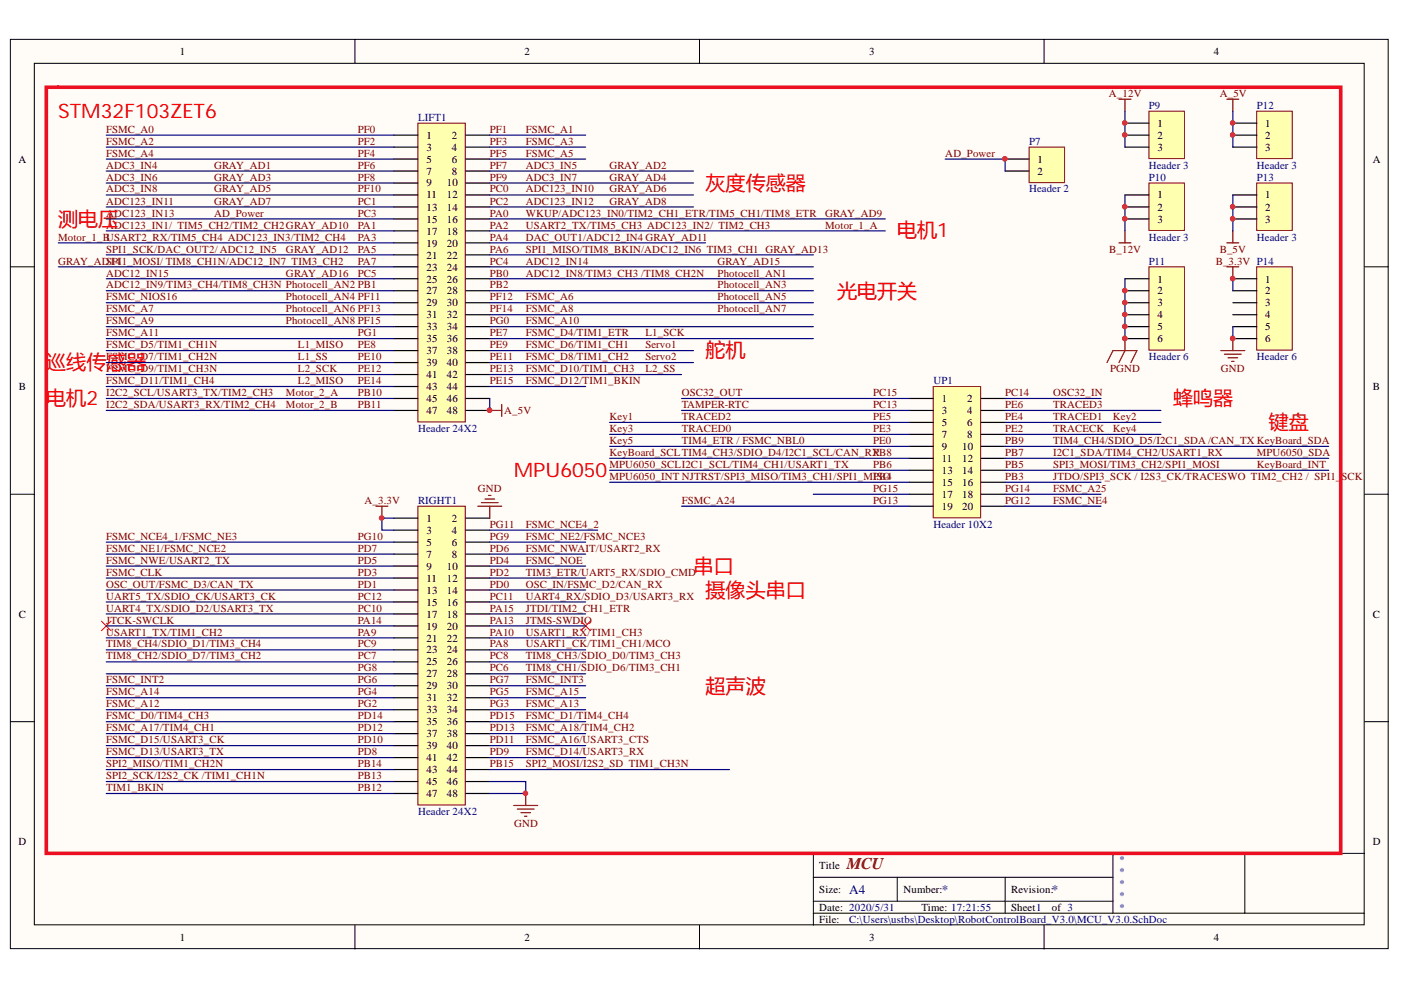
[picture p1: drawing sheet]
<svg xmlns="http://www.w3.org/2000/svg" width="297mm" height="210mm" viewBox="0 0 297 210" stroke-linecap="round" stroke-linejoin="round" font-family="sans-serif">
<g fill="#fffcf8" stroke="#000" stroke-width=".21">
<path d="M2.2 8.3h292.1v192.8h-292.1z"/>
<path d="M7.3 13.4h281.9v182.7h-281.9z"/>
</g>
<g fill="none" stroke="#000" stroke-width=".21">
<path d="M75.3 8.3v5.1M148.3 8.3v5.1M221.4 8.3v5.1M2.2 56.6h5.1M289.3 56.6h5.1M2.2 104.8h5.1M289.3 104.8h5.1M2.2 153h5.1M289.3 153h5.1M75.3 196.2v5M148.3 196.2v5M172.4 186h63.6"/>
<path d="M172.4 193.6h116.9M172.4 191.1h63.6M190.2 186v5.1M213.1 186v7.6M221.4 196.2v5M236 180.9v12.7M263.9 180.9h-91.5v15.3M289.3 180.9h-25.4v12.7"/>
</g>
<path d="M88.6 26.1h10.1v63.4h-10.1z" fill="#ffffb0" stroke="#800000" stroke-width=".21"/>
<g fill="none" stroke="#000" stroke-width=".25">
<path d="M83.5 28.7h5.1M83.5 31.2h5.1M83.5 33.7h5.1M83.5 36.3h5.1M83.5 38.8h5.1M98.8 28.7h5M98.8 31.2h5M98.8 33.7h5M98.8 36.3h5M98.8 38.8h5M83.5 41.3h5.1M83.5 43.9h5.1"/>
<path d="M83.5 46.4h5.1M83.5 49h5.1M83.5 51.5h5.1M83.5 54h5.1M83.5 56.6h5.1M83.5 59.1h5.1M98.8 41.3h5M98.8 43.9h5M98.8 46.4h5M98.8 49h5M98.8 51.5h5M98.8 54h5"/>
<path d="M98.8 56.6h5M98.8 59.1h5M83.5 61.6h5.1M83.5 64.2h5.1M83.5 66.7h5.1M83.5 69.3h5.1M83.5 71.8h5.1M83.5 74.3h5.1M83.5 76.9h5.1M83.5 79.4h5.1M98.8 61.6h5M98.8 64.2h5"/>
<path d="M98.8 66.7h5M98.8 69.3h5M98.8 71.8h5M98.8 74.3h5M98.8 76.9h5M98.8 79.4h5M83.5 81.9h5.1M83.5 84.5h5.1M83.5 87h5.1M98.8 81.9h5M98.8 84.5h5M98.8 87h5"/>
</g>
<circle cx="103.8" cy="87" r=".46" fill="#da2467" stroke="#da2467" stroke-width=".21"/>
<path d="M88.6 107.3h10.1v63.4h-10.1z" fill="#ffffb0" stroke="#800000" stroke-width=".21"/>
<g fill="none" stroke="#000" stroke-width=".25">
<path d="M83.5 109.9h5.1M83.5 112.4h5.1M83.5 114.9h5.1M83.5 117.5h5.1M98.8 109.9h5M98.8 112.4h5M98.8 114.9h5M98.8 117.5h5M83.5 120h5.1M83.5 122.6h5.1M83.5 125.1h5.1M83.5 127.6h5.1"/>
<path d="M83.5 130.2h5.1M83.5 132.7h5.1M83.5 135.2h5.1M83.5 137.8h5.1M98.8 120h5M98.8 122.6h5M98.8 125.1h5M98.8 127.6h5M98.8 130.2h5M98.8 132.7h5M98.8 135.2h5M98.8 137.8h5"/>
<path d="M83.5 140.3h5.1M83.5 142.9h5.1M83.5 145.4h5.1M83.5 147.9h5.1M83.5 150.5h5.1M83.5 153h5.1M83.5 155.6h5.1M83.5 158.1h5.1M98.8 140.3h5M98.8 142.9h5M98.8 145.4h5M98.8 147.9h5"/>
<path d="M98.8 150.5h5M98.8 153h5M98.8 155.6h5M98.8 158.1h5M83.5 160.6h5.1M83.5 163.2h5.1M83.5 165.7h5.1M83.5 168.2h5.1M98.8 160.6h5M98.8 163.2h5M98.8 165.7h5M98.8 168.2h5"/>
</g>
<path d="M103.8 87h2.6M106.4 85.8v2.5M101.3 107.3h5.1M102.1 106.6h3.5M102.8 105.8h2.1M103.6 105h.5M103.8 107.3v2.6M108.9 170.8h5.1M109.7 171.5h3.5M110.4 172.3h2.1M111.2 173.1h.5M111.5 168.2v2.6" fill="none" stroke="#800000" stroke-width=".25"/>
<g fill="#da2467" stroke="#da2467" stroke-width=".21">
<circle cx="103.8" cy="87" r=".46"/>
<circle cx="111.4" cy="168.2" r=".46"/>
</g>
<path d="M197.9 81.9h10v27.9h-10z" fill="#ffffb0" stroke="#800000" stroke-width=".21"/>
<g fill="none" stroke="#000" stroke-width=".25">
<path d="M192.8 84.5h5.1M192.8 87h5.1M192.8 89.6h5.1M192.8 92.1h5.1M192.8 94.6h5.1M192.8 97.2h5.1M192.8 99.7h5.1M208 84.5h5.1M208 87h5.1M208 89.6h5.1M208 92.1h5.1M208 94.6h5.1"/>
<path d="M208 97.2h5.1M208 99.7h5.1M192.8 102.3h5.1M192.8 104.8h5.1M192.8 107.3h5.1M208 102.3h5.1M208 104.8h5.1M208 107.3h5.1"/>
</g>
<path d="M9.8 18.5h274.5v162.4h-274.5z" fill="none" stroke="#ee0e22" stroke-width=".76"/>
<path d="M21.5 131.7l2 2M23.5 131.7l-2 2M123.2 131.7l2 2M125.2 131.7l-2 2" fill="none" stroke="#f00" stroke-width=".21"/>
<path d="M237.2 21h2.6M238.5 21v2.6M237.2 51.5h2.6M238.5 49v2.5" fill="none" stroke="#800000" stroke-width=".25"/>
<path d="M243.6 56.6h7.5v17.6h-7.5z" fill="#ffffb0" stroke="#800000" stroke-width=".21"/>
<path d="M238.5 59.1h5.1M238.5 61.6h5.1M238.5 64.2h5.1M238.5 66.7h5.1M238.5 69.3h5.1M238.5 71.8h5.1" fill="none" stroke="#000" stroke-width=".25"/>
<g fill="#da2467" stroke="#da2467" stroke-width=".21">
<circle cx="238.5" cy="61.6" r=".46"/>
<circle cx="238.5" cy="64.1" r=".46"/>
<circle cx="238.5" cy="66.7" r=".46"/>
<circle cx="238.5" cy="69.2" r=".46"/>
<circle cx="238.5" cy="71.8" r=".46"/>
<circle cx="261.3" cy="59.1" r=".46"/>
</g>
<path d="M260.1 21h2.6M261.4 21v2.6M260.1 51.5h2.6M260.1 56.6h2.6M261.4 49v2.5M261.4 56.6v2.5M234.7 76.9l1.3-2.6h5.1l-1.3 2.6M238.5 71.8v2.5l-1.3 2.6" fill="none" stroke="#800000" stroke-width=".25"/>
<path d="M266.4 56.6h7.6v17.6h-7.6z" fill="#ffffb0" stroke="#800000" stroke-width=".21"/>
<path d="M261.4 59.1h5.1M261.4 61.6h5.1M261.4 64.2h5.1M261.4 66.7h5.1M261.4 69.3h5.1M261.4 71.8h5.1" fill="none" stroke="#000" stroke-width=".25"/>
<g fill="#da2467" stroke="#da2467" stroke-width=".21">
<circle cx="261.3" cy="59.1" r=".46"/>
<circle cx="261.3" cy="71.8" r=".46"/>
</g>
<path d="M258.8 74.3h5.1M259.6 75.1h3.6M260.4 75.9h2M261.1 76.6h.5M261.4 71.8v2.5" fill="none" stroke="#800000" stroke-width=".25"/>
<path d="M218.2 31.2h7.5v7.5h-7.5z" fill="#ffffb0" stroke="#800000" stroke-width=".21"/>
<path d="M213.1 33.7h5.1M213.1 36.3h5.1" fill="none" stroke="#000" stroke-width=".25"/>
<circle cx="213" cy="33.7" r=".46" fill="#da2467" stroke="#da2467" stroke-width=".21"/>
<path d="M243.6 23.6h7.5v10h-7.5z" fill="#ffffb0" stroke="#800000" stroke-width=".21"/>
<path d="M238.5 26.1h5.1M238.5 28.7h5.1M238.5 31.2h5.1" fill="none" stroke="#000" stroke-width=".25"/>
<g fill="#da2467" stroke="#da2467" stroke-width=".21">
<circle cx="238.5" cy="26.1" r=".46"/>
<circle cx="238.5" cy="28.6" r=".46"/>
</g>
<path d="M243.6 38.8h7.5v10.1h-7.5z" fill="#ffffb0" stroke="#800000" stroke-width=".21"/>
<path d="M238.5 41.3h5.1M238.5 43.9h5.1M238.5 46.4h5.1" fill="none" stroke="#000" stroke-width=".25"/>
<g fill="#da2467" stroke="#da2467" stroke-width=".21">
<circle cx="238.5" cy="43.8" r=".46"/>
<circle cx="238.5" cy="46.4" r=".46"/>
</g>
<path d="M266.4 23.6h7.6v10h-7.6z" fill="#ffffb0" stroke="#800000" stroke-width=".21"/>
<path d="M261.4 26.1h5.1M261.4 28.7h5.1M261.4 31.2h5.1" fill="none" stroke="#000" stroke-width=".25"/>
<g fill="#da2467" stroke="#da2467" stroke-width=".21">
<circle cx="261.3" cy="26.1" r=".46"/>
<circle cx="261.3" cy="28.6" r=".46"/>
</g>
<path d="M266.4 38.8h7.6v10.1h-7.6z" fill="#ffffb0" stroke="#800000" stroke-width=".21"/>
<path d="M261.4 41.3h5.1M261.4 43.9h5.1M261.4 46.4h5.1" fill="none" stroke="#000" stroke-width=".25"/>
<g fill="#da2467" stroke="#da2467" stroke-width=".21">
<circle cx="261.3" cy="43.8" r=".46"/>
<circle cx="261.3" cy="46.4" r=".46"/>
<circle cx="80.9" cy="109.8" r=".47"/>
<circle cx="103.8" cy="87" r=".46"/>
<circle cx="111.4" cy="168.2" r=".46"/>
<circle cx="238.5" cy="61.6" r=".46"/>
<circle cx="238.5" cy="64.1" r=".46"/>
<circle cx="238.5" cy="66.7" r=".46"/>
<circle cx="238.5" cy="69.2" r=".46"/>
<circle cx="238.5" cy="71.8" r=".46"/>
<circle cx="261.3" cy="59.1" r=".46"/>
<circle cx="261.3" cy="71.8" r=".46"/>
<circle cx="213" cy="33.7" r=".46"/>
<circle cx="238.5" cy="43.8" r=".46"/>
<circle cx="238.5" cy="46.4" r=".46"/>
<circle cx="238.5" cy="28.6" r=".46"/>
<circle cx="238.5" cy="26.1" r=".46"/>
<circle cx="261.3" cy="28.6" r=".46"/>
<circle cx="261.3" cy="26.1" r=".46"/>
</g>
<path d="M79.7 107.3h2.5M81 107.3v2.6" fill="none" stroke="#800000" stroke-width=".25"/>
<g fill="none" stroke="#000080" stroke-width=".25">
<path d="M22.5 28.7h61M22.5 31.2h61M22.5 33.7h61M22.5 36.3h61M22.5 38.8h61M103.8 28.7h20.4M103.8 31.2h20.4M103.8 33.7h20.4M103.8 36.3h43.2M103.8 38.8h43.2M200.4 33.7h12.7v2.6M238.5 23.6v7.6"/>
<path d="M261.4 23.6v7.6M12.4 51.5h71.1M12.4 56.6h71.1M22.5 41.3h61M22.5 43.9h61M22.5 46.4h61M22.5 49h61M22.5 54h61M22.5 59.1h61M103.8 41.3h43.2M103.8 43.9h43.2M103.8 46.4h83.9"/>
<path d="M103.8 49h83.9M103.8 51.5h45.8M103.8 54h68.6M103.8 56.6h68.6M103.8 59.1h68.6M238.5 59.1v12.7M238.5 41.3v7.7M261.4 41.3v7.7M261.4 59.1v2.5M22.5 61.6h61M22.5 64.2h61M22.5 66.7h61"/>
<path d="M22.5 69.3h61M22.5 71.8h61M22.5 74.3h61M22.5 76.9h61M22.5 79.4h61M103.8 61.6h68.6M103.8 64.2h68.6M103.8 66.7h68.6M103.8 69.3h68.6M103.8 71.8h68.6M103.8 74.3h43.2M103.8 76.9h43.2"/>
<path d="M103.8 79.4h40.7M261.4 69.3v2.5M22.5 81.9h61M22.5 87h61M22.5 84.5h61M103.8 84.5v2.5M103.8 81.9h20.4M129.3 99.7h63.5M129.3 97.2h63.5M129.3 94.6h63.5M129.3 89.6h63.5M129.3 92.1h63.5"/>
<path d="M144.5 87h48.3M144.5 84.5h48.3M213.1 87h33M213.1 84.5h20.3M213.1 99.7h68.6M213.1 97.2h68.6M213.1 94.6h68.6M213.1 89.6h33M213.1 92.1h33M22.5 114.9h61M22.5 117.5h61M83.5 109.9h-2.5v2.5h2.5"/>
<path d="M103.8 114.9h20.4M103.8 117.5h20.4M103.8 112.4h22.9M129.3 102.3h63.5M144.5 107.3h48.3M172.4 104.8h20.4M213.1 102.3h20.3M213.1 104.8h20.3M213.1 107.3h20.3M22.5 120h61M22.5 122.6h61M22.5 125.1h61"/>
<path d="M22.5 127.6h61M22.5 130.2h61M22.5 132.7h61M22.5 135.2h61M22.5 137.8h61M103.8 120h20.4M103.8 122.6h20.4M103.8 125.1h20.4M103.8 127.6h20.4M103.8 130.2h20.4M103.8 132.7h20.4M103.8 135.2h20.4"/>
<path d="M103.8 137.8h20.4M22.5 140.3h61M22.5 142.9h61M22.5 145.4h61M22.5 147.9h61M22.5 150.5h61M22.5 158.1h61M22.5 155.6h61M22.5 153h61M103.8 140.3h20.4M103.8 142.9h20.4M103.8 145.4h20.4"/>
<path d="M103.8 147.9h20.4M103.8 150.5h20.4M103.8 158.1h20.4M103.8 155.6h20.4M103.8 153h20.4M22.5 163.2h61M22.5 160.6h61M22.5 168.2h61M22.5 165.7h61M103.8 165.7h7.7v2.5h-7.7M103.8 163.2h50.9M103.8 160.6h20.4"/>
</g>
<g font-size="4.2" fill="#f00">
<text x="12.3" y="25">STM32F103ZET6</text>
<text x="149.6" y="40.2">灰度传感器</text>
<text x="12.3" y="47.8">测电压</text>
<text x="190.2" y="50.4">电机1</text>
<text x="177.5" y="63.1">光电开关</text>
<text x="149.6" y="75.8">舵机</text>
<text x="9.8" y="78.3">巡线传感器</text>
<text x="9.8" y="85.9">电机2</text>
<text x="248.7" y="85.9">蜂鸣器</text>
<text x="269" y="91">键盘</text>
<text x="108.9" y="101.1">MPU6050</text>
<text x="147.1" y="121.5">串口</text>
<text x="149.6" y="126.6">摄像头串口</text>
<text x="149.6" y="146.8">超声波</text>
</g>
<text font-size="3.5" fill="#800000" x="179.5" y="184.3">MCU</text>
<g font-size="2.8" fill="#000080">
<text x="180" y="189.5">A4</text>
<text x="199.7" y="189.5">*</text>
<text x="223" y="189.5">*</text>
</g>
<g font-size="2.3">
<text x="38.1" y="11.7">1</text>
<text x="111.2" y="11.7">2</text>
<text x="184.3" y="11.7">3</text>
<text x="257.3" y="11.7">4</text>
<text x="90.4" y="29.4">1</text>
<text x="95.8" y="29.4">2</text>
<text x="245.4" y="26.9">1</text>
<text x="245.4" y="29.4">2</text>
<text x="268.2" y="26.9">1</text>
<text x="268.2" y="29.4">2</text>
<text x="3.9" y="34.5">A</text>
<text x="90.4" y="31.9">3</text>
<text x="90.4" y="34.5">5</text>
<text x="95.8" y="31.9">4</text>
<text x="95.8" y="34.5">6</text>
<text x="220" y="34.5">1</text>
<text x="245.4" y="31.9">3</text>
<text x="268.2" y="31.9">3</text>
<text x="291.1" y="34.5">A</text>
<text x="90.4" y="37">7</text>
<text x="90.4" y="39.5">9</text>
<text x="94.7" y="39.5">10</text>
<text x="95.8" y="37">8</text>
<text x="220" y="37">2</text>
<text x="90.4" y="42.1">11</text>
<text x="90.4" y="44.7">13</text>
<text x="90.4" y="47.2">15</text>
<text x="94.7" y="42.1">12</text>
<text x="94.7" y="44.7">14</text>
<text x="94.7" y="47.2">16</text>
<text x="245.4" y="42.1">1</text>
<text x="245.4" y="44.7">2</text>
<text x="245.4" y="47.2">3</text>
<text x="268.2" y="42.1">1</text>
<text x="268.2" y="44.7">2</text>
<text x="268.2" y="47.2">3</text>
<text x="90.4" y="49.8">17</text>
<text x="90.4" y="52.3">19</text>
<text x="94.7" y="49.8">18</text>
<text x="94.7" y="52.3">20</text>
<text x="90.4" y="54.8">21</text>
<text x="90.4" y="57.4">23</text>
<text x="90.4" y="59.9">25</text>
<text x="94.7" y="54.8">22</text>
<text x="94.7" y="57.4">24</text>
<text x="94.7" y="59.9">26</text>
<text x="245.4" y="59.9">1</text>
<text x="268.2" y="59.9">1</text>
<text x="90.4" y="62.4">27</text>
<text x="90.4" y="65">29</text>
<text x="94.7" y="62.4">28</text>
<text x="94.7" y="65">30</text>
<text x="245.4" y="62.4">2</text>
<text x="245.4" y="65">3</text>
<text x="268.2" y="62.4">2</text>
<text x="268.2" y="65">3</text>
<text x="90.4" y="67.5">31</text>
<text x="90.4" y="70">33</text>
<text x="94.7" y="67.5">32</text>
<text x="94.7" y="70">34</text>
<text x="245.4" y="67.5">4</text>
<text x="245.4" y="70">5</text>
<text x="268.2" y="67.5">4</text>
<text x="268.2" y="70">5</text>
<text x="90.4" y="72.6">35</text>
<text x="90.4" y="75.1">37</text>
<text x="90.4" y="77.6">39</text>
<text x="94.7" y="72.6">36</text>
<text x="94.7" y="75.1">38</text>
<text x="94.7" y="77.6">40</text>
<text x="245.4" y="72.6">6</text>
<text x="268.2" y="72.6">6</text>
<text x="4" y="82.7">B</text>
<text x="90.4" y="80.2">41</text>
<text x="90.4" y="82.7">43</text>
<text x="94.7" y="80.2">42</text>
<text x="94.7" y="82.7">44</text>
<text x="291.1" y="82.7">B</text>
<text x="90.4" y="85.2">45</text>
<text x="90.4" y="87.8">47</text>
<text x="94.7" y="85.2">46</text>
<text x="94.7" y="87.8">48</text>
<text x="199.7" y="85.2">1</text>
<text x="199.7" y="87.8">3</text>
<text x="205.1" y="85.2">2</text>
<text x="205.1" y="87.8">4</text>
<text x="199.7" y="90.3">5</text>
<text x="199.7" y="92.8">7</text>
<text x="199.7" y="95.4">9</text>
<text x="204" y="95.4">10</text>
<text x="205.1" y="90.3">6</text>
<text x="205.1" y="92.8">8</text>
<text x="199.7" y="97.9">11</text>
<text x="199.7" y="100.4">13</text>
<text x="204" y="97.9">12</text>
<text x="204" y="100.4">14</text>
<text x="199.7" y="103">15</text>
<text x="199.7" y="105.6">17</text>
<text x="204" y="103">16</text>
<text x="204" y="105.6">18</text>
<text x="90.4" y="110.7">1</text>
<text x="90.4" y="113.2">3</text>
<text x="95.8" y="110.7">2</text>
<text x="95.8" y="113.2">4</text>
<text x="199.7" y="108.1">19</text>
<text x="204" y="108.1">20</text>
<text x="90.4" y="115.7">5</text>
<text x="90.4" y="118.3">7</text>
<text x="95.8" y="115.7">6</text>
<text x="95.8" y="118.3">8</text>
<text x="90.4" y="120.8">9</text>
<text x="90.4" y="123.3">11</text>
<text x="90.4" y="125.9">13</text>
<text x="94.7" y="120.8">10</text>
<text x="94.7" y="123.3">12</text>
<text x="94.7" y="125.9">14</text>
<text x="4" y="130.9">C</text>
<text x="90.4" y="128.4">15</text>
<text x="90.4" y="130.9">17</text>
<text x="94.7" y="128.4">16</text>
<text x="94.7" y="130.9">18</text>
<text x="291.1" y="130.9">C</text>
<text x="90.4" y="133.5">19</text>
<text x="90.4" y="136">21</text>
<text x="94.7" y="133.5">20</text>
<text x="94.7" y="136">22</text>
<text x="90.4" y="138.6">23</text>
<text x="90.4" y="141.1">25</text>
<text x="90.4" y="143.6">27</text>
<text x="94.7" y="138.6">24</text>
<text x="94.7" y="141.1">26</text>
<text x="94.7" y="143.6">28</text>
<text x="90.4" y="146.2">29</text>
<text x="90.4" y="148.7">31</text>
<text x="94.7" y="146.2">30</text>
<text x="94.7" y="148.7">32</text>
<text x="90.4" y="151.2">33</text>
<text x="90.4" y="153.8">35</text>
<text x="94.7" y="151.2">34</text>
<text x="94.7" y="153.8">36</text>
<text x="90.4" y="156.3">37</text>
<text x="90.4" y="158.8">39</text>
<text x="90.4" y="161.4">41</text>
<text x="94.7" y="156.3">38</text>
<text x="94.7" y="158.8">40</text>
<text x="94.7" y="161.4">42</text>
<text x="90.4" y="164">43</text>
<text x="90.4" y="166.5">45</text>
<text x="94.7" y="164">44</text>
<text x="94.7" y="166.5">46</text>
<text x="90.4" y="169">47</text>
<text x="94.7" y="169">48</text>
<text x="3.9" y="179.2">D</text>
<text x="291.1" y="179.2">D</text>
<text x="173.7" y="184.3">Title</text>
<text x="173.7" y="189.3">Size:</text>
<text x="191.5" y="189.3">Number:</text>
<text x="214.4" y="189.3">Revision:</text>
<text x="173.7" y="193.1">Date: 2020/5/31</text>
<text x="173.7" y="195.7">File:</text>
<text x="195.4" y="193.1">Time: 17:21:55</text>
<text x="214.4" y="193.1">Sheet1</text>
<text x="223" y="193.1">of 3</text>
<text x="38.1" y="199.5">1</text>
<text x="111.2" y="199.5">2</text>
<text x="184.3" y="199.5">3</text>
<text x="257.3" y="199.5">4</text>
</g>
<g font-size="2.3" fill="#800000">
<text x="235.1" y="20.5">A_12V</text>
<text x="258.6" y="20.5">A_5V</text>
<text x="22.5" y="28.1">FSMC_A0</text>
<text x="75.9" y="28.1">PF0</text>
<text x="103.8" y="28.1">PF1</text>
<text x="111.5" y="28.1">FSMC_A1</text>
<text x="22.5" y="30.7">FSMC_A2</text>
<text x="22.5" y="33.2">FSMC_A4</text>
<text x="22.5" y="35.7">ADC3_IN4</text>
<text x="45.4" y="35.7">GRAY_AD1</text>
<text x="75.9" y="30.7">PF2</text>
<text x="75.9" y="33.2">PF4</text>
<text x="75.9" y="35.7">PF6</text>
<text x="103.8" y="30.7">PF3</text>
<text x="103.8" y="33.2">PF5</text>
<text x="103.8" y="35.7">PF7</text>
<text x="111.5" y="30.7">FSMC_A3</text>
<text x="111.5" y="33.2">FSMC_A5</text>
<text x="111.5" y="35.7">ADC3_IN5</text>
<text x="129.2" y="35.7">GRAY_AD2</text>
<text x="200.4" y="33.2">AD_Power</text>
<text x="22.5" y="38.3">ADC3_IN6</text>
<text x="22.5" y="40.8">ADC3_IN8</text>
<text x="45.4" y="38.3">GRAY_AD3</text>
<text x="45.4" y="40.8">GRAY_AD5</text>
<text x="75.9" y="38.3">PF8</text>
<text x="75.9" y="40.8">PF10</text>
<text x="103.8" y="38.3">PF9</text>
<text x="103.8" y="40.8">PC0</text>
<text x="111.5" y="38.3">ADC3_IN7</text>
<text x="111.5" y="40.8">ADC123_IN10</text>
<text x="129.2" y="38.3">GRAY_AD4</text>
<text x="129.2" y="40.8">GRAY_AD6</text>
<text x="22.5" y="43.4">ADC123_IN11</text>
<text x="22.5" y="46">ADC123_IN13</text>
<text x="45.4" y="43.4">GRAY_AD7</text>
<text x="45.4" y="46">AD_Power</text>
<text x="75.9" y="43.4">PC1</text>
<text x="75.9" y="46">PC3</text>
<text x="103.8" y="43.4">PC2</text>
<text x="103.8" y="46">PA0</text>
<text x="111.5" y="43.4">ADC123_IN12</text>
<text x="111.5" y="46">WKUP/ADC123_IN0/TIM2_CH1_ETR/TIM5_CH1/TIM8_ETR</text>
<text x="129.2" y="43.4">GRAY_AD8</text>
<text x="175" y="46">GRAY_AD9</text>
<text x="12.3" y="51">Motor_1_BUSART2_RX/TIM5_CH4 ADC123_IN3/TIM2_CH4</text>
<text x="22.5" y="48.5">ADC123_IN1/ TIM5_CH2/TIM2_CH2GRAY_AD10</text>
<text x="22.5" y="53.6">SPI1_SCK/DAC_OUT2/ ADC12_IN5</text>
<text x="60.6" y="53.6">GRAY_AD12</text>
<text x="75.9" y="48.5">PA1</text>
<text x="75.9" y="51">PA3</text>
<text x="75.9" y="53.6">PA5</text>
<text x="103.8" y="48.5">PA2</text>
<text x="103.8" y="51">PA4</text>
<text x="103.8" y="53.6">PA6</text>
<text x="111.5" y="48.5">USART2_TX/TIM5_CH3 ADC123_IN2/ TIM2_CH3</text>
<text x="111.5" y="51">DAC_OUT1/ADC12_IN4 GRAY_AD11</text>
<text x="111.5" y="53.6">SPI1_MISO/TIM8_BKIN/ADC12_IN6 TIM3_CH1 GRAY_AD13</text>
<text x="175" y="48.5">Motor_1_A</text>
<text x="235.2" y="53.6">B_12V</text>
<text x="258.6" y="53.6">B_5V</text>
<text x="12.3" y="56.1">GRAY_ADSPI1_MOSI/ TIM8_CH1N/ADC12_IN7 TIM3_CH2</text>
<text x="22.5" y="58.6">ADC12_IN15</text>
<text x="23.3" y="56.1">14</text>
<text x="60.6" y="58.6">GRAY_AD16</text>
<text x="75.9" y="56.1">PA7</text>
<text x="75.9" y="58.6">PC5</text>
<text x="103.8" y="56.1">PC4</text>
<text x="103.8" y="58.6">PB0</text>
<text x="111.5" y="56.1">ADC12_IN14</text>
<text x="111.5" y="58.6">ADC12_IN8/TIM3_CH3 /TIM8_CH2N</text>
<text x="152.1" y="58.6">Photocell_AN1</text>
<text x="152.1" y="56.1">GRAY_AD15</text>
<text x="257.8" y="56.1">B_3.3V P14</text>
<text x="22.5" y="61.2">ADC12_IN9/TIM3_CH4/TIM8_CH3N Photocell_AN2 PB1</text>
<text x="22.5" y="63.7">FSMC_NIOS16</text>
<text x="60.6" y="63.7">Photocell_AN4 PF11</text>
<text x="103.8" y="61.2">PB2</text>
<text x="103.8" y="63.7">PF12</text>
<text x="111.5" y="63.7">FSMC_A6</text>
<text x="152.1" y="61.2">Photocell_AN3</text>
<text x="152.1" y="63.7">Photocell_AN5</text>
<text x="22.5" y="66.2">FSMC_A7</text>
<text x="22.5" y="68.8">FSMC_A9</text>
<text x="22.5" y="71.3">FSMC_A11</text>
<text x="60.6" y="66.2">Photocell_AN6 PF13</text>
<text x="60.6" y="68.8">Photocell_AN8 PF15</text>
<text x="75.9" y="71.3">PG1</text>
<text x="103.8" y="66.2">PF14</text>
<text x="103.8" y="68.8">PG0</text>
<text x="103.8" y="71.3">PE7</text>
<text x="111.5" y="66.2">FSMC_A8</text>
<text x="111.5" y="68.8">FSMC_A10</text>
<text x="111.5" y="71.3">FSMC_D4/TIM1_ETR</text>
<text x="136.8" y="71.3">L1_SCK</text>
<text x="152.1" y="66.2">Photocell_AN7</text>
<text x="22.5" y="73.8">FSMC_D5/TIM1_CH1N</text>
<text x="22.5" y="76.4">FSMC_D7/TIM1_CH2N</text>
<text x="63.2" y="73.8">L1_MISO</text>
<text x="63.2" y="76.4">L1_SS</text>
<text x="75.9" y="73.8">PE8</text>
<text x="75.9" y="76.4">PE10</text>
<text x="103.8" y="73.8">PE9</text>
<text x="103.8" y="76.4">PE11</text>
<text x="111.5" y="73.8">FSMC_D6/TIM1_CH1</text>
<text x="111.5" y="76.4">FSMC_D8/TIM1_CH2</text>
<text x="136.8" y="73.8">Servo1</text>
<text x="136.8" y="76.4">Servo2</text>
<text x="22.5" y="78.9">FSMC_D9/TIM1_CH3N</text>
<text x="22.5" y="81.4">FSMC_D11/TIM1_CH4</text>
<text x="22.5" y="84">I2C2_SCL/USART3_TX/TIM2_CH3</text>
<text x="60.6" y="84">Motor_2_A</text>
<text x="63.2" y="78.9">L2_SCK</text>
<text x="63.2" y="81.4">L2_MISO</text>
<text x="75.9" y="78.9">PE12</text>
<text x="75.9" y="81.4">PE14</text>
<text x="75.9" y="84">PB10</text>
<text x="103.8" y="78.9">PE13</text>
<text x="103.8" y="81.4">PE15</text>
<text x="111.5" y="78.9">FSMC_D10/TIM1_CH3</text>
<text x="111.5" y="81.4">FSMC_D12/TIM1_BKIN</text>
<text x="136.8" y="78.9">L2_SS</text>
<text x="144.5" y="84">OSC32_OUT</text>
<text x="185.1" y="84">PC15</text>
<text x="213.1" y="84">PC14</text>
<text x="223.3" y="84">OSC32_IN</text>
<text x="235.4" y="78.9">PGND</text>
<text x="258.9" y="78.9">GND</text>
<text x="22.5" y="86.5">I2C2_SDA/USART3_RX/TIM2_CH4</text>
<text x="60.6" y="86.5">Motor_2_B</text>
<text x="75.9" y="86.5">PB11</text>
<text x="106.9" y="87.8">A_5V</text>
<text x="129.2" y="89">Key1</text>
<text x="144.5" y="89">TRACED2</text>
<text x="144.5" y="86.5">TAMPER-RTC</text>
<text x="185.1" y="89">PE5</text>
<text x="185.1" y="86.5">PC13</text>
<text x="213.1" y="89">PE4</text>
<text x="213.1" y="86.5">PE6</text>
<text x="223.3" y="89">TRACED1</text>
<text x="223.3" y="86.5">TRACED3</text>
<text x="235.9" y="89">Key2</text>
<text x="129.2" y="91.6">Key3</text>
<text x="129.2" y="94.1">Key5</text>
<text x="144.5" y="91.6">TRACED0</text>
<text x="144.5" y="94.1">TIM4_ETR / FSMC_NBL0</text>
<text x="185.1" y="94.1">PE0</text>
<text x="185.1" y="91.6">PE3</text>
<text x="213.1" y="94.1">PB9</text>
<text x="213.1" y="91.6">PE2</text>
<text x="223.3" y="91.6">TRACECK</text>
<text x="223.3" y="94.1">TIM4_CH4/SDIO_D5/I2C1_SDA /CAN_TX KeyBoard_SDA</text>
<text x="235.9" y="91.6">Key4</text>
<text x="129.2" y="96.6">KeyBoard_SCLTIM4_CH3/SDIO_D4/I2C1_SCL/CAN_RX</text>
<text x="129.2" y="99.2">MPU6050_SCLI2C1_SCL/TIM4_CH1/USART1_TX</text>
<text x="129.2" y="101.7">MPU6050_INT NJTRST/SPI3_MISO/TIM3_CH1/SPI1_MISO</text>
<text x="185.1" y="101.7">PB4</text>
<text x="185.1" y="99.2">PB6</text>
<text x="185.1" y="96.6">PB8</text>
<text x="213.1" y="101.7">PB3</text>
<text x="213.1" y="99.2">PB5</text>
<text x="213.1" y="96.6">PB7</text>
<text x="223.3" y="101.7">JTDO/SPI3_SCK / I2S3_CK/TRACESWO TIM2_CH2 / SPI1_</text>
<text x="223.3" y="99.2">SPI3_MOSI/TIM3_CH2/SPI1_MOSI</text>
<text x="223.3" y="96.6">I2C1_SDA/TIM4_CH2/USART1_RX</text>
<text x="266.5" y="99.2">KeyBoard_INT</text>
<text x="266.5" y="96.6">MPU6050_SDA</text>
<text x="284.4" y="101.7">SCK</text>
<text x="77.3" y="106.9">A_3.3V</text>
<text x="101.3" y="104.3">GND</text>
<text x="144.5" y="106.9">FSMC_A24</text>
<text x="185.1" y="106.9">PG13</text>
<text x="185.1" y="104.3">PG15</text>
<text x="213.1" y="104.3">PG14</text>
<text x="213.1" y="106.9">PG12</text>
<text x="223.3" y="106.9">FSMC_NE4</text>
<text x="223.3" y="104.3">FSMC_A25</text>
<text x="103.8" y="111.9">PG11</text>
<text x="111.5" y="111.9">FSMC_NCE4_2</text>
<text x="22.5" y="119.5">FSMC_NWE/USART2_TX</text>
<text x="22.5" y="117">FSMC_NE1/FSMC_NCE2</text>
<text x="22.5" y="114.5">FSMC_NCE4_1/FSMC_NE3</text>
<text x="75.9" y="114.5">PG10</text>
<text x="75.9" y="117">PD7</text>
<text x="75.9" y="119.5">PD5</text>
<text x="103.8" y="114.5">PG9</text>
<text x="103.8" y="117">PD6</text>
<text x="103.8" y="119.5">PD4</text>
<text x="111.5" y="119.5">FSMC_NOE</text>
<text x="111.5" y="117">FSMC_NWAIT/USART2_RX</text>
<text x="111.5" y="114.5">FSMC_NE2/FSMC_NCE3</text>
<text x="22.5" y="124.6">OSC_OUT/FSMC_D3/CAN_TX</text>
<text x="22.5" y="122.1">FSMC_CLK</text>
<text x="75.9" y="122.1">PD3</text>
<text x="75.9" y="124.6">PD1</text>
<text x="103.8" y="122.1">PD2</text>
<text x="103.8" y="124.6">PD0</text>
<text x="111.5" y="124.6">OSC_IN/FSMC_D2/CAN_RX</text>
<text x="111.5" y="122.1">TIM3_ETR/UART5_RX/SDIO_CMD</text>
<text x="22.5" y="129.7">UART4_TX/SDIO_D2/USART3_TX</text>
<text x="22.5" y="127.1">UART5_TX/SDIO_CK/USART3_CK</text>
<text x="75.9" y="127.1">PC12</text>
<text x="75.9" y="129.7">PC10</text>
<text x="103.8" y="127.1">PC11</text>
<text x="103.8" y="129.7">PA15</text>
<text x="111.5" y="129.7">JTDI/TIM2_CH1_ETR</text>
<text x="111.5" y="127.1">UART4_RX/SDIO_D3/USART3_RX</text>
<text x="22.5" y="137.3">TIM8_CH4/SDIO_D1/TIM3_CH4</text>
<text x="22.5" y="134.7">USART1_TX/TIM1_CH2</text>
<text x="22.5" y="132.2">JTCK-SWCLK</text>
<text x="75.9" y="132.2">PA14</text>
<text x="75.9" y="134.7">PA9</text>
<text x="75.9" y="137.3">PC9</text>
<text x="103.8" y="132.2">PA13</text>
<text x="103.8" y="134.7">PA10</text>
<text x="103.8" y="137.3">PA8</text>
<text x="111.5" y="137.3">USART1_CK/TIM1_CH1/MCO</text>
<text x="111.5" y="134.7">USART1_RX/TIM1_CH3</text>
<text x="111.5" y="132.2">JTMS-SWDIO</text>
<text x="22.5" y="139.8">TIM8_CH2/SDIO_D7/TIM3_CH2</text>
<text x="75.9" y="139.8">PC7</text>
<text x="75.9" y="142.4">PG8</text>
<text x="103.8" y="139.8">PC8</text>
<text x="103.8" y="142.4">PC6</text>
<text x="111.5" y="142.4">TIM8_CH1/SDIO_D6/TIM3_CH1</text>
<text x="111.5" y="139.8">TIM8_CH3/SDIO_D0/TIM3_CH3</text>
<text x="22.5" y="150">FSMC_A12</text>
<text x="22.5" y="147.4">FSMC_A14</text>
<text x="22.5" y="144.9">FSMC_INT2</text>
<text x="75.9" y="144.9">PG6</text>
<text x="75.9" y="147.4">PG4</text>
<text x="75.9" y="150">PG2</text>
<text x="103.8" y="144.9">PG7</text>
<text x="103.8" y="147.4">PG5</text>
<text x="103.8" y="150">PG3</text>
<text x="111.5" y="150">FSMC_A13</text>
<text x="111.5" y="147.4">FSMC_A15</text>
<text x="111.5" y="144.9">FSMC_INT3</text>
<text x="22.5" y="155">FSMC_A17/TIM4_CH1</text>
<text x="22.5" y="152.5">FSMC_D0/TIM4_CH3</text>
<text x="75.9" y="152.5">PD14</text>
<text x="75.9" y="155">PD12</text>
<text x="103.8" y="152.5">PD15</text>
<text x="103.8" y="155">PD13</text>
<text x="111.5" y="155">FSMC_A18/TIM4_CH2</text>
<text x="111.5" y="152.5">FSMC_D1/TIM4_CH4</text>
<text x="22.5" y="160.1">FSMC_D13/USART3_TX</text>
<text x="22.5" y="157.6">FSMC_D15/USART3_CK</text>
<text x="75.9" y="157.6">PD10</text>
<text x="75.9" y="160.1">PD8</text>
<text x="103.8" y="157.6">PD11</text>
<text x="103.8" y="160.1">PD9</text>
<text x="111.5" y="160.1">FSMC_D14/USART3_RX</text>
<text x="111.5" y="157.6">FSMC_A16/USART3_CTS</text>
<text x="22.5" y="167.8">TIM1_BKIN</text>
<text x="22.5" y="165.2">SPI2_SCK/I2S2_CK /TIM1_CH1N</text>
<text x="22.5" y="162.6">SPI2_MISO/TIM1_CH2N</text>
<text x="75.9" y="162.6">PB14</text>
<text x="75.9" y="165.2">PB13</text>
<text x="75.9" y="167.8">PB12</text>
<text x="103.8" y="162.6">PB15</text>
<text x="111.5" y="162.6">SPI2_MOSI/I2S2_SD TIM1_CH3N</text>
<text x="109" y="175.4">GND</text>
</g>
<g font-size="2.3" fill="#000080">
<text x="243.6" y="23.1">P9</text>
<text x="266.5" y="23.1">P12</text>
<text x="88.6" y="25.6">LIFT1</text>
<text x="218.2" y="30.7">P7</text>
<text x="243.6" y="35.7">Header 3</text>
<text x="266.5" y="35.7">Header 3</text>
<text x="218.2" y="40.8">Header 2</text>
<text x="243.6" y="38.3">P10</text>
<text x="266.5" y="38.3">P13</text>
<text x="243.6" y="51">Header 3</text>
<text x="266.5" y="51">Header 3</text>
<text x="243.6" y="56.1">P11</text>
<text x="243.6" y="76.4">Header 6</text>
<text x="266.5" y="76.4">Header 6</text>
<text x="197.9" y="81.4">UP1</text>
<text x="88.6" y="91.6">Header 24X2</text>
<text x="88.6" y="106.9">RIGHT1</text>
<text x="197.9" y="111.9">Header 10X2</text>
<text x="88.6" y="172.8">Header 24X2</text>
<text x="237.2" y="183">*</text>
<text x="237.2" y="185.5">*</text>
<text x="237.2" y="188.1">*</text>
<text x="237.2" y="190.6">*</text>
<text x="180" y="195.7">C:\Users\ustbs\Desktop\RobotControlBoard_V3.0\MCU_V3.0.SchDoc</text>
<text x="237.2" y="193.1">*</text>
</g>
</svg>
